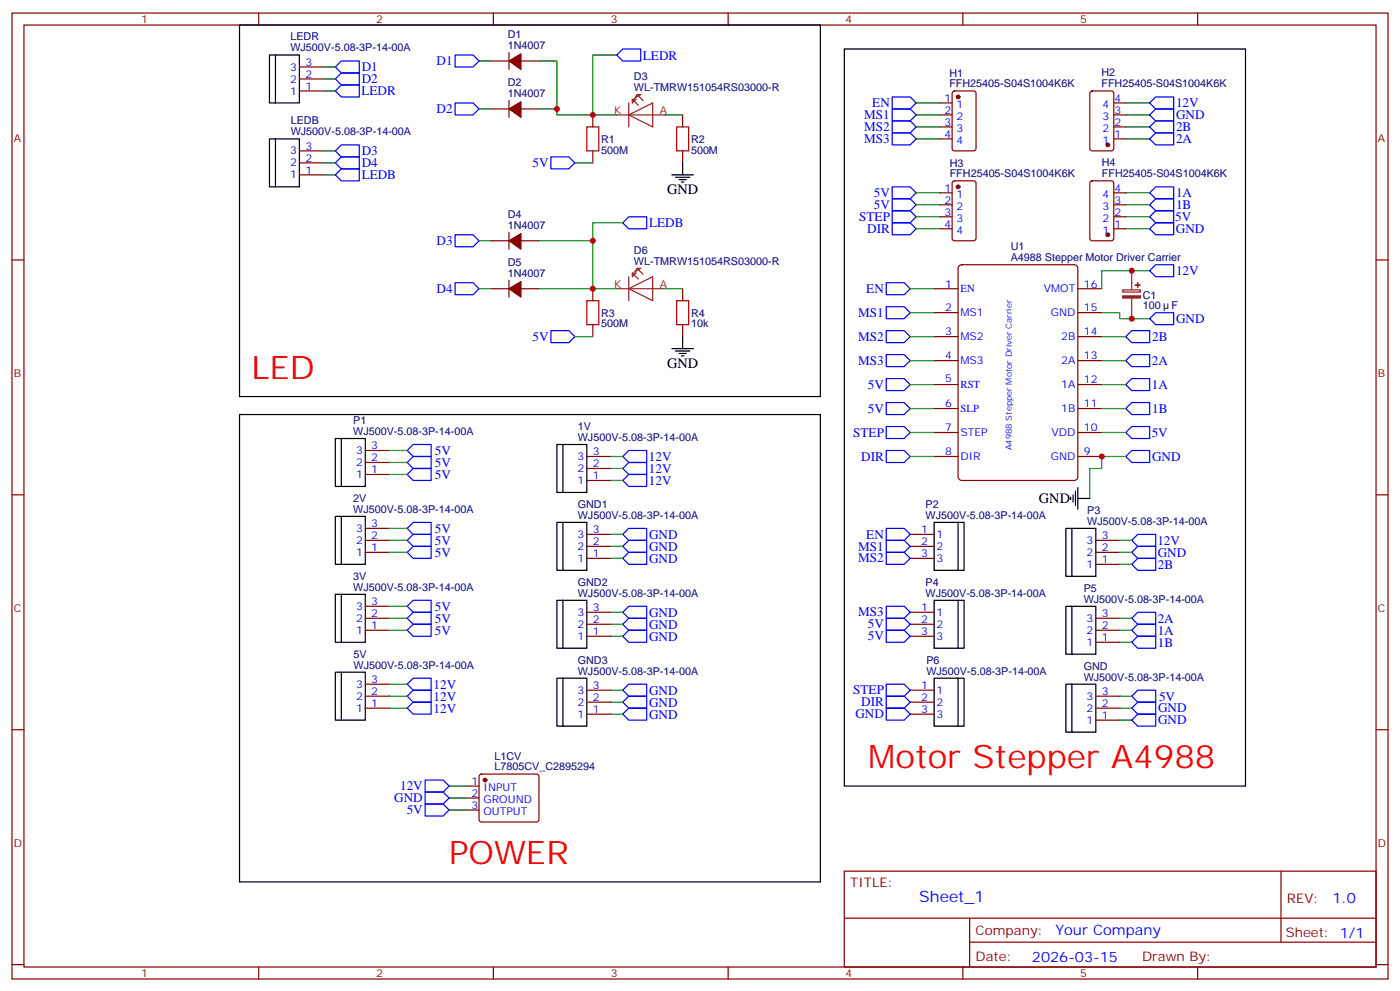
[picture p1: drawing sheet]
<svg xmlns="http://www.w3.org/2000/svg" width="412mm" height="292mm" viewBox="0 0 412 292" stroke-linecap="round" stroke-linejoin="round" font-family="sans-serif">
<g fill="none" stroke="#870000" stroke-width=".35">
<path d="M3.5 3.8h405.4v284.4h-405.4zM7.1 7.4h398.2v277.3h-398.2zM76.2 3.8v3.6M88.2 19.7h7M144.6 18h5.3M145.3 3.8v3.6M149.9 15.5v4.9M153.5 18h5.2M214.5 3.8v3.6M283.6 3.8v3.6M352.8 3.8v3.6M88.2 26.8h7"/>
<path d="M88.2 23.2h7M144.6 32.1h5.3M149.9 29.6v4.9M153.5 32.1h5.2M174.6 33.8v3.6M201.1 33.8v3.6M276.9 30.3h3.6M276.9 33.8h3.6M276.9 37.4h3.6M280.7 27l.5-.2h5.6l.7 .4v16.5l-.4 .7h-5.9l-.7-.4v-16.5zM321.3 27l.4-.2h5.7l.6 .4 .1 16.5-.5 .7h-5.9l-.6-.4-.1-16.5zM328.1 30.3h3.5"/>
<path d="M328.1 33.8h3.5M328.1 37.4h3.5M88.2 51.5h7M88.2 47.9h7M88.2 44.4h7M174.6 44.4v3.5M201.1 44.4v3.5M276.9 56.8h3.6M276.9 40.9h3.6M280.7 53.4l.5-.2h5.6l.7 .5v16.5l-.4 .6-5.9 .1-.7-.5v-16.5zM321.3 53.4l.4-.2h5.7l.6 .5 .1 16.5-.5 .6-5.9 .1-.6-.5-.1-16.5zM328.1 56.8h3.5"/>
<path d="M328.1 40.9h3.5M3.5 76.5h3.6M144.6 70.9h5.3M149.9 68.4v4.9M153.5 70.9h5.2M276.9 60.3h3.6M276.9 63.8h3.6M276.9 67.3h3.6M282.5 78.4l.8-.5h33.1l.9 .5 .2 .6v61.4l-.5 .8-.6 .2h-33.1l-.9-.5-.2-.5v-61.4zM328.1 60.3h3.5M328.1 63.8h3.5M328.1 67.3h3.5"/>
<path d="M405.3 76.5h3.6M144.6 85h5.3M149.9 82.5v5M153.5 85h5.2M174.6 85v3.5M174.6 95.6v3.5M201.1 85v3.5M201.1 95.6v3.5M275.2 85h7M275.2 92h7M275.2 99.1h7M317.5 85h7.1"/>
<path d="M317.5 92h7.1M317.5 99.1h7.1M275.2 106.2h7M275.2 113.2h7M317.5 106.2h7.1M317.5 113.2h7.1M107.6 139.7h7.1M107.6 136.1h7.1M107.6 132.6h7.1M172.9 134.4h7M172.9 137.9h7M275.2 120.3h7"/>
<path d="M275.2 127.3h7M275.2 134.4h7M317.5 120.3h7.1M317.5 127.3h7.1M317.5 134.4h7.1M3.5 145.7h3.6M107.6 159.1h7.1M107.6 155.5h7.1M172.9 141.4h7M172.9 157.3h7M268.1 157.3h7.1M322.8 159.1h7"/>
<path d="M405.3 145.7h3.6M107.6 162.6h7.1M107.6 178.5h7.1M172.9 164.4h7M172.9 160.8h7M268.1 164.4h7.1M268.1 160.8h7.1M322.8 166.1h7M322.8 162.6h7M107.6 185.5h7.1M107.6 182h7.1M172.9 187.3h7"/>
<path d="M172.9 183.8h7M172.9 180.2h7M268.1 187.3h7.1M268.1 183.8h7.1M268.1 180.2h7.1M322.8 185.5h7M322.8 182h7M322.8 189.1h7M3.5 214.8h3.6M107.6 208.5h7.1M107.6 204.9h7.1M107.6 201.4h7.1"/>
<path d="M172.9 210.2h7M172.9 206.7h7M172.9 203.2h7M268.1 210.2h7.1M268.1 206.7h7.1M268.1 203.2h7.1M322.8 212h7M322.8 208.5h7M322.8 204.9h7M405.3 214.8h3.6M137.6 231.4h3.5M137.6 234.9h3.5"/>
<path d="M137.6 238.4h3.5M141.3 228.1l.5-.2h16.2l.5 .2 .2 .5v12.7l-.2 .5-.5 .2h-16.2l-.5-.3-.2-.4v-12.7zM248.7 256.4h156.6v28.3h-156.6zM377.3 256.5v20.8M248.7 270.3h156.5M285.6 277.3h119.6M285.6 270.3v14.1M3.5 284h3.6M76.2 284.7v3.5M145.3 284.7v3.5M214.5 284.7v3.5M283.6 284.7v3.5"/>
<path d="M352.8 284.7v3.5M405.3 284h3.6"/>
</g>
<g fill="#870000" stroke="#870000" stroke-width=".35">
<path d="M149.9 18l3.6-2.2v4.6z"/>
<path d="M149.9 32.1l3.6-2.1v4.5z"/>
<path d="M149.9 70.9l3.6-2.1v4.5z"/>
<path d="M149.9 85l3.6-2.1v4.6z"/>
<circle cx="282.2" cy="55" r=".53"/>
<circle cx="282.2" cy="28.5" r=".53"/>
<circle cx="326.3" cy="69.1" r=".53"/>
<circle cx="326.3" cy="42.7" r=".53"/>
<circle cx="142.9" cy="229.6" r=".53"/>
</g>
<path d="M172.9 37.4h3.5v7h-3.5zM199.3 37.4h3.5v7h-3.5zM172.9 88.5h3.5v7.1h-3.5zM199.3 88.5h3.5v7.1h-3.5z" fill="none" stroke="#a10000" stroke-width=".35"/>
<g fill="none" stroke="#000" stroke-width=".35">
<path d="M70.6 7.4h171.1v109.3h-171.1zM81.1 16.2h7.1v14.1h-7.1zM81.1 16.2h-1.7v14.1h1.7M248.7 14.4h118.2v217h-118.2zM81.1 40.9h7.1v14.1h-7.1zM81.1 40.9h-1.7v14.1h1.7M197.9 51.5h6.4M199 52.2h4.2M200 52.9h2.1M200.7 53.6h.7M201.1 47.9v3.6M201.1 99.1v3.5"/>
<path d="M197.9 102.6h6.4M199 103.3h4.2M200 104h2.1M200.7 104.7h.7M70.6 122h171.1v137.6h-171.1zM100.5 129.1h7.1v14.1h-7.1zM100.5 129.1h-1.7v14.1h1.7M165.8 130.8h7.1v14.2h-7.1zM165.8 130.8h-1.8v14.2h1.8M100.5 152h7.1v14.1h-7.1zM100.5 152h-1.7v14.1h1.7M165.8 153.8h7.1v14.1h-7.1z"/>
<path d="M165.8 153.8h-1.8v14.1h1.8M275.2 153.8h7v14.1h-7zM282.2 153.8h1.8v14.1h-1.8M315.4 146.4v.7M315.7 155.5h7.1v14.2h-7.1zM315.7 155.5h-1.7v14.2h1.7M316.1 145.7v2.1M316.8 144.6v4.2M317.5 146.7h3.5M317.5 143.5v6.4M100.5 174.9h7.1v14.2h-7.1zM100.5 174.9h-1.7v14.2h1.7"/>
<path d="M165.8 176.7h7.1v14.1h-7.1zM165.8 176.7h-1.8v14.1h1.8M275.2 176.7h7v14.1h-7zM282.2 176.7h1.8v14.1h-1.8M315.7 178.5h7.1v14.1h-7.1zM315.7 178.5h-1.7v14.1h1.7M100.5 197.9h7.1v14.1h-7.1zM100.5 197.9h-1.7v14.1h1.7M165.8 199.6h7.1v14.1h-7.1zM165.8 199.6h-1.8v14.1h1.8M275.2 199.6h7v14.1h-7zM282.2 199.6h1.8v14.1h-1.8"/>
<path d="M315.7 201.4h7.1v14.1h-7.1zM315.7 201.4h-1.7v14.1h1.7"/>
</g>
<g fill="none" stroke="#00f" stroke-width=".35">
<path d="M100.5 18h5.3v3.5h-5.3l-1.7-1.8zM134.1 16.2h5.2l1.8 1.8-1.8 1.7h-5.2zM181.7 16.2l1.7-1.8h5.3v3.6h-5.3zM100.5 25h5.3v3.5h-5.3l-1.7-1.7zM100.5 21.5h5.3v3.5h-5.3l-1.7-1.8zM134.1 30.3h5.2l1.8 1.8-1.8 1.7h-5.2zM262.8 28.5h5.3l1.8 1.8-1.8 1.8h-5.3zM262.8 32.1h5.3l1.8 1.7-1.8 1.8h-5.3zM262.8 35.6h5.3l1.8 1.8-1.8 1.7h-5.3zM262.8 39.1h5.3l1.8 1.8-1.8 1.8h-5.3zM338.7 37.4l1.7-1.8h5.3v3.5h-5.3zM338.7 33.8l1.7-1.7h5.3v3.5h-5.3z"/>
<path d="M338.7 30.3l1.7-1.8h5.3v3.6h-5.3zM98.8 47.9l1.7-1.7h5.3v3.5h-5.3zM98.8 44.4l1.7-1.7h5.3v3.5h-5.3zM98.8 51.5l1.7-1.8h5.3v3.5h-5.3zM162.3 46.2h5.3l1.7 1.7-1.7 1.8h-5.3zM262.8 55h5.3l1.8 1.8-1.8 1.7h-5.3zM262.8 58.5h5.3l1.8 1.8-1.8 1.8h-5.3zM338.7 40.9l1.7-1.8h5.3v3.6h-5.3zM338.7 56.8l1.7-1.8h5.3v3.5h-5.3zM134.1 69.1h5.2l1.8 1.8-1.8 1.7h-5.2zM183.4 65.6l1.8-1.8h5.3v3.5h-5.3zM262.8 62.1h5.3l1.8 1.7-1.8 1.8h-5.3z"/>
<path d="M262.8 65.6h5.3l1.8 1.7-1.8 1.8h-5.3zM338.7 67.3l1.7-1.7h5.3v3.5h-5.3zM338.7 63.8l1.7-1.7h5.3v3.5h-5.3zM338.7 60.3l1.7-1.8h5.3v3.6h-5.3zM338.7 79.7l1.7-1.8h5.3v3.6h-5.3zM134.1 83.2h5.2l1.8 1.8-1.8 1.7h-5.2zM162.3 97.3h5.3l1.7 1.8-1.7 1.8h-5.3zM261.1 83.2h5.2l1.8 1.8-1.8 1.7h-5.2zM261.1 90.3h5.2l1.8 1.7-1.8 1.8h-5.2zM261.1 97.3h5.2l1.8 1.8-1.8 1.8h-5.2zM331.6 99.1l1.8-1.8h5.3v3.6h-5.3zM338.7 93.8l1.7-1.8h5.3v3.6h-5.3z"/>
<path d="M261.1 104.4h5.2l1.8 1.8-1.8 1.7h-5.2zM261.1 111.4h5.2l1.8 1.8-1.8 1.8h-5.2zM261.1 118.5h5.2l1.8 1.8-1.8 1.7h-5.2zM331.6 106.2l1.8-1.8h5.3v3.5h-5.3zM333.4 118.5h5.3v3.5h-5.3l-1.8-1.7zM333.4 111.4h5.3v3.6h-5.3l-1.8-1.8zM119.9 132.6l1.8-1.8h5.3v3.6h-5.3zM119.9 136.1l1.8-1.7h5.3v3.5h-5.3zM121.7 137.9h5.3v3.5h-5.3l-1.8-1.7zM183.4 137.9l1.8-1.8h5.3v3.6h-5.3zM183.4 134.4l1.8-1.8h5.3v3.5h-5.3zM261.1 125.6h5.2l1.8 1.7-1.8 1.8h-5.2z"/>
<path d="M261.1 132.6h5.2l1.8 1.8-1.8 1.7h-5.2zM333.4 132.6h5.3v3.5h-5.3l-1.8-1.7zM333.4 125.6h5.3v3.5h-5.3l-1.8-1.8zM119.9 159.1l1.8-1.8h5.3v3.5h-5.3zM121.7 153.8h5.3v3.5h-5.3l-1.8-1.8zM183.4 141.4l1.8-1.7h5.3v3.5h-5.3zM183.4 157.3l1.8-1.8h5.3v3.6h-5.3zM261.1 155.5h5.2l1.8 1.8-1.8 1.8h-5.2zM261.1 159.1h5.2l1.8 1.7-1.8 1.8h-5.2zM333.4 159.1l1.7-1.8h5.3v3.5h-5.3zM121.7 176.7h5.3v3.5h-5.3l-1.8-1.7zM121.7 160.8h5.3v3.6h-5.3l-1.8-1.8z"/>
<path d="M183.4 164.4l1.8-1.8h5.3v3.5h-5.3zM183.4 160.8l1.8-1.7h5.3v3.5h-5.3zM185.2 178.5h5.3v3.5h-5.3l-1.8-1.8zM261.1 162.6h5.2l1.8 1.8-1.8 1.7h-5.2zM261.1 178.5h5.2l1.8 1.7-1.8 1.8h-5.2zM333.4 162.6l1.7-1.8h5.3v3.6h-5.3zM333.4 166.1l1.7-1.7h5.3v3.5h-5.3zM121.7 180.2h5.3v3.6h-5.3l-1.8-1.8zM121.7 183.8h5.3v3.5h-5.3l-1.8-1.8zM183.4 187.3l1.8-1.8h5.3v3.6h-5.3zM183.4 183.8l1.8-1.8h5.3v3.5h-5.3zM261.1 182h5.2l1.8 1.8-1.8 1.7h-5.2z"/>
<path d="M261.1 185.5h5.2l1.8 1.8-1.8 1.8h-5.2zM333.4 189.1l1.7-1.8h5.3v3.5h-5.3zM333.4 185.5l1.7-1.7h5.3v3.5h-5.3zM333.4 182l1.7-1.8h5.3v3.6h-5.3zM119.9 208.5l1.8-1.8h5.3v3.5h-5.3zM119.9 204.9l1.8-1.7h5.3v3.5h-5.3zM119.9 201.4l1.8-1.8h5.3v3.6h-5.3zM183.4 203.2l1.8-1.8h5.3v3.5h-5.3zM183.4 206.7l1.8-1.8h5.3v3.6h-5.3zM183.4 210.2l1.8-1.7h5.3v3.5h-5.3zM261.1 201.4h5.2l1.8 1.8-1.8 1.7h-5.2zM261.1 204.9h5.2l1.8 1.8-1.8 1.8h-5.2z"/>
<path d="M261.1 208.5h5.2l1.8 1.7-1.8 1.8h-5.2zM333.4 204.9l1.7-1.7h5.3v3.5h-5.3zM335.1 206.7h5.3v3.5h-5.3l-1.7-1.7zM335.1 210.2h5.3v3.5h-5.3l-1.7-1.7zM125.2 229.6h5.3l1.8 1.8-1.8 1.8h-5.3zM125.2 233.2h5.3l1.8 1.7-1.8 1.8h-5.3zM125.2 236.7h5.3l1.8 1.7-1.8 1.8h-5.3z"/>
</g>
<g fill="none" stroke="#008700" stroke-width=".35">
<path d="M95.2 19.7h3.6M141.1 18h3.5M158.7 18h5.3v14.1h-5.3M181.7 16.2h-7.1v17.6h7.1M95.2 23.2h3.6M95.2 26.8h3.6M141.1 32.1h3.5M164 32.1v1.7h10.6M195.8 33.8h5.3M269.9 30.3h7M269.9 33.8h7M269.9 37.4h7"/>
<path d="M331.6 30.3h7.1M331.6 33.8h7.1M331.6 37.4h7.1M95.2 47.9h3.6M95.2 44.4h3.6M95.2 51.5h3.6M169.3 47.9h5.3M269.9 40.9h7M269.9 56.8h7M331.6 40.9h7.1M331.6 56.8h7.1M141.1 70.9h3.5"/>
<path d="M158.7 70.9h15.9v14.1M183.4 65.6h-8.8v5.3M269.9 60.3h7M269.9 63.8h7M269.9 67.3h7M331.6 60.3h7.1M331.6 63.8h7.1M331.6 67.3h7.1M338.7 79.7h-14.1v5.3M141.1 85h3.5M158.7 85h23M169.3 99.1h5.3"/>
<path d="M195.8 85h5.3M268.1 85h7.1M268.1 92h7.1M268.1 99.1h7.1M324.6 92h5.2v1.8h8.9M324.6 99.1h7M268.1 106.2h7.1M268.1 113.2h7.1M324.6 106.2h7M324.6 113.2h7M114.7 132.6h5.2M114.7 136.1h5.2"/>
<path d="M114.7 139.7h5.2M179.9 134.4h3.5M179.9 137.9h3.5M268.1 120.3h7.1M268.1 127.3h7.1M268.1 134.4h7.1M324.6 120.3h7M324.6 127.3h7M331.6 134.4h-7v3.5h-3.6v8.8M114.7 159.1h5.2M114.7 155.5h5.2M179.9 141.4h3.5"/>
<path d="M179.9 157.3h3.5M329.8 159.1h3.6M114.7 162.6h5.2M114.7 178.5h5.2M179.9 160.8h3.5M179.9 164.4h3.5M329.8 162.6h3.6M329.8 166.1h3.6M114.7 182h5.2M114.7 185.5h5.2M179.9 183.8h3.5M179.9 187.3h3.5"/>
<path d="M179.9 180.2h3.5M329.8 182h3.6M329.8 185.5h3.6M329.8 189.1h3.6M114.7 204.9h5.2M114.7 208.5h5.2M114.7 201.4h5.2M179.9 203.2h3.5M179.9 206.7h3.5M179.9 210.2h3.5M329.8 204.9h3.6M329.8 208.5h3.6"/>
<path d="M329.8 212h3.6M132.3 231.4h5.3M132.3 234.9h5.3M132.3 238.4h5.3"/>
</g>
<g fill="none" stroke="#8c2424" stroke-width=".35">
<path d="M181.7 33.8h14.1M185.2 33.8l7.1-3.5v7.1zM185.2 30.3v7.1M186.3 29.2h1l-1 1.1zM186.3 29.2l1.7 1.8M187.7 27.8h1l-1.7 1.1zM187.7 27.8l1.7 1.8M187.7 79h1l-1.7 1zM187.7 79l1.7 1.8M333.4 79.7v5.6M181.7 85h14.1M185.2 85l7.1-3.5v7z"/>
<path d="M185.2 81.5v7M186.3 80.4h1l-1 1.1zM186.3 80.4l1.7 1.8M330.7 85.3h5.2v.7h-5.2zM333.4 87.8v6"/>
</g>
<g fill="#8c2424" stroke="#8c2424" stroke-width=".35">
<path d="M330.7 87.1h5.2v.6h-5.2z"/>
<path d="M334.4 83.9l1.4 .1z"/>
<path d="M335.1 83.2v1.4z"/>
</g>
<g fill="#c00">
<circle cx="174.6" cy="33.8" r=".88"/>
<circle cx="164" cy="32.1" r=".88"/>
<circle cx="174.6" cy="85" r=".88"/>
<circle cx="174.6" cy="70.9" r=".88"/>
<circle cx="324.6" cy="134.4" r=".88"/>
<circle cx="333.4" cy="93.8" r=".88"/>
<circle cx="333.4" cy="79.7" r=".88"/>
</g>
<g font-size="9.5" fill="#f00">
<text x="74.1" y="111.4">LED</text>
<text x="255.8" y="226.1">Motor Stepper A4988</text>
<text x="132.3" y="254.3">POWER</text>
</g>
<text font-size="4.6" fill="#00f" x="270.8" y="265.5">Sheet_1</text>
<g font-size="4.2">
<text x="196.5" y="57.1">GND</text>
<text x="196.5" y="108.3">GND</text>
<text x="306" y="148.1">GND</text>
</g>
<g font-size="4.2" fill="#00f">
<text x="392.5" y="265.7">1.0</text>
<text x="310.9" y="275.3">Your Company</text>
<text x="304" y="283.1">2026-03-15</text>
</g>
<g font-size="3.9" fill="#00f">
<text x="189.4" y="17.5">LEDR</text>
<text x="106.5" y="20.9">D1</text>
<text x="128.6" y="19.2">D1</text>
<text x="106.5" y="28.1">LEDR</text>
<text x="106.5" y="24.5">D2</text>
<text x="128.6" y="33.3">D2</text>
<text x="254.6" y="35.1">MS1</text>
<text x="257" y="31.5">EN</text>
<text x="346.4" y="35.2">GND</text>
<text x="346.4" y="31.6">12V</text>
<text x="254.6" y="38.6">MS2</text>
<text x="346.4" y="38.7">2B</text>
<text x="106.5" y="45.7">D3</text>
<text x="254.6" y="42.1">MS3</text>
<text x="346.4" y="42.2">2A</text>
<text x="106.5" y="49.3">D4</text>
<text x="106.5" y="52.8">LEDB</text>
<text x="156.8" y="49.2">5V</text>
<text x="257.4" y="58">5V</text>
<text x="346.4" y="58.1">1A</text>
<text x="253.1" y="65">STEP</text>
<text x="257.4" y="61.5">5V</text>
<text x="346.2" y="65.2">5V</text>
<text x="346.4" y="61.6">1B</text>
<text x="191.2" y="66.9">LEDB</text>
<text x="255.5" y="68.6">DIR</text>
<text x="346.4" y="68.7">GND</text>
<text x="128.6" y="72">D3</text>
<text x="346.4" y="81">12V</text>
<text x="128.6" y="86.1">D4</text>
<text x="255.2" y="86.2">EN</text>
<text x="252.8" y="93.3">MS1</text>
<text x="346.4" y="95.1">GND</text>
<text x="156.8" y="100.3">5V</text>
<text x="252.8" y="100.3">MS2</text>
<text x="339.4" y="100.3">2B</text>
<text x="252.8" y="107.4">MS3</text>
<text x="339.3" y="107.4">2A</text>
<text x="255.6" y="114.5">5V</text>
<text x="339.3" y="114.4">1A</text>
<text x="255.6" y="121.5">5V</text>
<text x="339.4" y="121.6">1B</text>
<text x="251.3" y="128.5">STEP</text>
<text x="339.3" y="128.6">5V</text>
<text x="128.1" y="133.9">5V</text>
<text x="128.1" y="137.4">5V</text>
<text x="191.2" y="135.6">12V</text>
<text x="253.7" y="135.6">DIR</text>
<text x="339.4" y="135.7">GND</text>
<text x="128.1" y="140.9">5V</text>
<text x="191.2" y="142.6">12V</text>
<text x="191.2" y="139.1">12V</text>
<text x="128.1" y="156.8">5V</text>
<text x="128.1" y="160.4">5V</text>
<text x="191.2" y="158.6">GND</text>
<text x="255.2" y="158.5">EN</text>
<text x="340.9" y="160.4">12V</text>
<text x="128.1" y="163.8">5V</text>
<text x="191.2" y="165.7">GND</text>
<text x="191.2" y="162.1">GND</text>
<text x="252.8" y="162.1">MS1</text>
<text x="252.8" y="165.6">MS2</text>
<text x="341" y="163.9">GND</text>
<text x="341.1" y="167.5">2B</text>
<text x="128.1" y="179.7">5V</text>
<text x="128.1" y="183.3">5V</text>
<text x="191.2" y="185.2">GND</text>
<text x="191.2" y="181.6">GND</text>
<text x="252.8" y="181.5">MS3</text>
<text x="255.6" y="185">5V</text>
<text x="341" y="183.3">2A</text>
<text x="128.1" y="186.8">5V</text>
<text x="191.2" y="188.7">GND</text>
<text x="255.6" y="188.5">5V</text>
<text x="341" y="186.9">1A</text>
<text x="341.1" y="190.4">1B</text>
<text x="127.7" y="202.7">12V</text>
<text x="127.7" y="209.8">12V</text>
<text x="127.7" y="206.3">12V</text>
<text x="191.2" y="204.6">GND</text>
<text x="191.2" y="208.1">GND</text>
<text x="251.3" y="204.4">STEP</text>
<text x="253.7" y="207.9">DIR</text>
<text x="341.1" y="209.6">GND</text>
<text x="341.4" y="206.2">5V</text>
<text x="191.2" y="211.6">GND</text>
<text x="252" y="211.4">GND</text>
<text x="341.1" y="213.1">GND</text>
<text x="117.9" y="232.6">12V</text>
<text x="116.1" y="236.1">GND</text>
<text x="119.8" y="239.7">5V</text>
</g>
<g font-size="3.9" fill="#800">
<text x="250.5" y="261">TITLE:</text>
<text x="379.1" y="265.7">REV:</text>
<text x="287.4" y="275.2">Company:</text>
<text x="378.8" y="275.8">Sheet: 1/1</text>
<text x="287.4" y="282.9">Date:</text>
<text x="336.4" y="283">Drawn By:</text>
</g>
<g font-size="3.2" fill="#800">
<text x="41.6" y="6.8">1</text>
<text x="110.8" y="6.8">2</text>
<text x="179.9" y="6.8">3</text>
<text x="249.1" y="6.8">4</text>
<text x="318.2" y="6.8">5</text>
<text x="4.1" y="41.9">A</text>
<text x="405.9" y="41.9">A</text>
<text x="4.1" y="111.1">B</text>
<text x="405.9" y="111.1">B</text>
<text x="4.1" y="180.2">C</text>
<text x="405.9" y="180.2">C</text>
<text x="4.1" y="249.4">D</text>
<text x="405.9" y="249.4">D</text>
<text x="41.6" y="287.7">1</text>
<text x="110.8" y="287.7">2</text>
<text x="179.9" y="287.7">3</text>
<text x="249.1" y="287.7">4</text>
<text x="318.2" y="287.7">5</text>
</g>
<g font-size="3.2" fill="#000080">
<text x="85.5" y="11.9">LEDR</text>
<text x="149.6" y="11.2">D1</text>
<text x="85.5" y="15.1">WJ500V-5.08-3P-14-00A</text>
<text x="149.6" y="14.4">1N4007</text>
<text x="186.7" y="23.6">D3</text>
<text x="279.7" y="22.6">H1</text>
<text x="324.5" y="22.5">H2</text>
<text x="149.6" y="28.5">1N4007</text>
<text x="149.6" y="25.3">D2</text>
<text x="186.7" y="26.8">WL-TMRW151054RS03000-R</text>
<text x="279.7" y="25.7">FFH25405-S04S1004K6K</text>
<text x="324.5" y="25.7">FFH25405-S04S1004K6K</text>
<text x="85.7" y="39.8">WJ500V-5.08-3P-14-00A</text>
<text x="85.7" y="36.6">LEDB</text>
<text x="177.1" y="42">R1</text>
<text x="203.6" y="42">R2</text>
<text x="177.1" y="45.2">500M</text>
<text x="203.6" y="45.2">500M</text>
<text x="279.8" y="52.2">FFH25405-S04S1004K6K</text>
<text x="279.8" y="49">H3</text>
<text x="324.6" y="52.2">FFH25405-S04S1004K6K</text>
<text x="324.6" y="48.9">H4</text>
<text x="149.6" y="64.1">D4</text>
<text x="149.6" y="67.3">1N4007</text>
<text x="186.7" y="77.9">WL-TMRW151054RS03000-R</text>
<text x="186.7" y="74.8">D6</text>
<text x="297.7" y="76.9">A4988 Stepper Motor Driver Carrier</text>
<text x="297.7" y="73.6">U1</text>
<text x="149.6" y="81.5">1N4007</text>
<text x="149.6" y="78.3">D5</text>
<text x="336.6" y="87.9">C1</text>
<text x="177.1" y="93.2">R3</text>
<text x="203.6" y="93.2">R4</text>
<text x="336.6" y="91">100</text>
<text x="345.1" y="91">F</text>
<text x="177.1" y="96.3">500M</text>
<text x="203.6" y="96.4">10k</text>
<text x="104" y="124.9">P1</text>
<text x="104" y="128">WJ500V-5.08-3P-14-00A</text>
<text x="170.2" y="129.8">WJ500V-5.08-3P-14-00A</text>
<text x="170.2" y="126.6">1V</text>
<text x="104" y="147.8">2V</text>
<text x="170.2" y="149.6">GND1</text>
<text x="272.7" y="149.6">P2</text>
<text x="104" y="151">WJ500V-5.08-3P-14-00A</text>
<text x="170.2" y="152.7">WJ500V-5.08-3P-14-00A</text>
<text x="272.7" y="152.7">WJ500V-5.08-3P-14-00A</text>
<text x="320.2" y="154.5">WJ500V-5.08-3P-14-00A</text>
<text x="320.2" y="151.2">P3</text>
<text x="104" y="173.9">WJ500V-5.08-3P-14-00A</text>
<text x="104" y="170.7">3V</text>
<text x="170.2" y="172.5">GND2</text>
<text x="272.7" y="172.5">P4</text>
<text x="170.2" y="175.6">WJ500V-5.08-3P-14-00A</text>
<text x="272.7" y="175.6">WJ500V-5.08-3P-14-00A</text>
<text x="319.2" y="177.4">WJ500V-5.08-3P-14-00A</text>
<text x="319.2" y="174.3">P5</text>
<text x="104.1" y="196.8">WJ500V-5.08-3P-14-00A</text>
<text x="104.1" y="193.7">5V</text>
<text x="170.2" y="195.4">GND3</text>
<text x="272.9" y="195.4">P6</text>
<text x="319.2" y="197.2">GND</text>
<text x="170.2" y="198.6">WJ500V-5.08-3P-14-00A</text>
<text x="272.9" y="198.6">WJ500V-5.08-3P-14-00A</text>
<text x="319.2" y="200.3">WJ500V-5.08-3P-14-00A</text>
<text x="145.7" y="226.6">L7805CV_C2895294</text>
<text x="145.7" y="223.7">L1CV</text>
</g>
<g font-size="3.2" fill="#00f">
<text x="85.5" y="20.8">3</text>
<text x="90" y="22.9">2</text>
<text x="90" y="19.4">3</text>
<text x="85.5" y="27.8">1</text>
<text x="85.5" y="24.3">2</text>
<text x="90" y="26.4">1</text>
<text x="278.3" y="30">1</text>
<text x="328.3" y="30">4</text>
<text x="278.3" y="33.5">2</text>
<text x="281.8" y="31.7">1</text>
<text x="281.8" y="35.2">2</text>
<text x="324.8" y="35.2">3</text>
<text x="324.8" y="31.7">4</text>
<text x="328.3" y="33.5">3</text>
<text x="278.3" y="37">3</text>
<text x="278.3" y="40.5">4</text>
<text x="281.8" y="38.8">3</text>
<text x="324.8" y="38.8">2</text>
<text x="328.3" y="40.5">1</text>
<text x="328.3" y="37">2</text>
<text x="85.5" y="45.5">3</text>
<text x="90" y="47.6">2</text>
<text x="90" y="44.1">3</text>
<text x="281.8" y="42.3">4</text>
<text x="324.8" y="42.3">1</text>
<text x="85.5" y="52.5">1</text>
<text x="85.5" y="49">2</text>
<text x="90" y="51.1">1</text>
<text x="278.3" y="56.4">1</text>
<text x="278.3" y="59.9">2</text>
<text x="281.8" y="58.2">1</text>
<text x="324.8" y="58.2">4</text>
<text x="328.3" y="59.9">3</text>
<text x="328.3" y="56.4">4</text>
<text x="278.3" y="63.5">3</text>
<text x="281.8" y="61.7">2</text>
<text x="281.8" y="65.2">3</text>
<text x="324.8" y="65.2">2</text>
<text x="324.8" y="61.7">3</text>
<text x="328.3" y="63.5">2</text>
<text x="278.3" y="67">4</text>
<text x="281.8" y="68.8">4</text>
<text x="324.8" y="68.8">1</text>
<text x="328.3" y="67">1</text>
<text x="278.4" y="84.6">1</text>
<text x="282.9" y="86">EN</text>
<text x="307.5" y="86">VMOT</text>
<text x="319.3" y="84.6">16</text>
<text x="278.4" y="91.7">2</text>
<text x="282.9" y="93.1">MS1</text>
<text x="309.5" y="93.1">GND</text>
<text x="319.3" y="91.7">15</text>
<text x="278.4" y="98.7">3</text>
<text x="282.9" y="100.2">MS2</text>
<text x="312.6" y="100.2">2B</text>
<text x="319.3" y="98.7">14</text>
<text x="278.4" y="105.8">4</text>
<text x="282.9" y="107.2">MS3</text>
<text x="312.6" y="107.2">2A</text>
<text x="319.3" y="105.8">13</text>
<text x="278.4" y="112.3">5</text>
<text x="319.3" y="112.9">12</text>
<text x="278.4" y="119.9">6</text>
<text x="282.9" y="114.3">RST</text>
<text x="312.6" y="114.3">1A</text>
<text x="319.3" y="119.9">11</text>
<text x="282.9" y="121.3">SLP</text>
<text x="312.6" y="121.3">1B</text>
<text x="278.4" y="127">7</text>
<text x="282.9" y="128.4">STEP</text>
<text x="309.7" y="128.4">VDD</text>
<text x="319.3" y="127">10</text>
<text x="104.9" y="137.2">2</text>
<text x="104.9" y="133.7">3</text>
<text x="109.4" y="135.8">2</text>
<text x="109.4" y="132.3">3</text>
<text x="170.1" y="135.4">3</text>
<text x="174.6" y="137.5">2</text>
<text x="174.6" y="134">3</text>
<text x="278.4" y="134">8</text>
<text x="282.9" y="135.4">DIR</text>
<text x="309.5" y="135.4">GND</text>
<text x="319.3" y="134">9</text>
<text x="104.9" y="140.7">1</text>
<text x="109.4" y="139.3">1</text>
<text x="170.1" y="142.5">1</text>
<text x="170.1" y="139">2</text>
<text x="174.6" y="141.1">1</text>
<text x="109.4" y="155.2">3</text>
<text x="104.9" y="160.1">2</text>
<text x="104.9" y="156.6">3</text>
<text x="109.4" y="158.7">2</text>
<text x="170.1" y="161.9">2</text>
<text x="170.1" y="158.4">3</text>
<text x="174.6" y="160.5">2</text>
<text x="174.6" y="157">3</text>
<text x="271.4" y="157">1</text>
<text x="271.4" y="160.5">2</text>
<text x="275.9" y="158.4">1</text>
<text x="275.9" y="161.9">2</text>
<text x="320.1" y="160.1">3</text>
<text x="324.6" y="158.7">3</text>
<text x="104.9" y="163.7">1</text>
<text x="109.4" y="162.2">1</text>
<text x="170.1" y="165.4">1</text>
<text x="174.6" y="164">1</text>
<text x="271.4" y="164">3</text>
<text x="275.9" y="165.4">3</text>
<text x="320.1" y="167.2">1</text>
<text x="320.1" y="163.7">2</text>
<text x="324.6" y="165.8">1</text>
<text x="324.6" y="162.2">2</text>
<text x="104.9" y="179.5">3</text>
<text x="109.4" y="178.1">3</text>
<text x="174.6" y="179.9">3</text>
<text x="271.4" y="179.9">1</text>
<text x="104.9" y="183.1">2</text>
<text x="109.4" y="185.2">1</text>
<text x="109.4" y="181.6">2</text>
<text x="170.1" y="184.8">2</text>
<text x="170.1" y="181.3">3</text>
<text x="174.6" y="183.4">2</text>
<text x="271.4" y="183.4">2</text>
<text x="275.9" y="181.3">1</text>
<text x="275.9" y="184.8">2</text>
<text x="320.1" y="183.1">3</text>
<text x="324.6" y="185.2">2</text>
<text x="324.6" y="181.6">3</text>
<text x="104.9" y="186.6">1</text>
<text x="170.1" y="188.3">1</text>
<text x="174.6" y="186.9">1</text>
<text x="271.4" y="186.9">3</text>
<text x="275.9" y="188.3">3</text>
<text x="320.1" y="190.1">1</text>
<text x="320.1" y="186.6">2</text>
<text x="324.6" y="188.7">1</text>
<text x="104.9" y="202.5">3</text>
<text x="109.4" y="201">3</text>
<text x="174.6" y="202.8">3</text>
<text x="271.4" y="202.8">1</text>
<text x="104.9" y="209.5">1</text>
<text x="104.9" y="206">2</text>
<text x="109.4" y="208.1">1</text>
<text x="109.4" y="204.6">2</text>
<text x="170.1" y="207.8">2</text>
<text x="170.1" y="204.2">3</text>
<text x="174.6" y="209.9">1</text>
<text x="174.6" y="206.3">2</text>
<text x="271.4" y="206.3">2</text>
<text x="271.4" y="209.9">3</text>
<text x="275.9" y="204.2">1</text>
<text x="275.9" y="207.8">2</text>
<text x="320.1" y="209.5">2</text>
<text x="320.1" y="206">3</text>
<text x="324.6" y="208.1">2</text>
<text x="324.6" y="204.6">3</text>
<text x="170.1" y="211.3">1</text>
<text x="275.9" y="211.3">3</text>
<text x="320.1" y="213">1</text>
<text x="324.6" y="211.6">1</text>
<text x="138.9" y="231">1</text>
<text x="142.4" y="232.8">INPUT</text>
<text x="138.9" y="234.6">2</text>
<text x="138.9" y="238.1">3</text>
<text x="142.4" y="236.3">GROUND</text>
<text x="142.4" y="239.9">OUTPUT</text>
</g>
<g font-size="3.2" fill="#8d2323">
<text x="180.9" y="33.5">K</text>
<text x="194.4" y="33.5">A</text>
<text x="180.9" y="84.6">K</text>
<text x="194.4" y="84.6">A</text>
</g>
<text font-size="2.5" fill="#00f" x="298.1" y="132.6" transform="rotate(-90 298.1 132.6)">A4988 Stepper Motor Driver Carrier</text>
</svg>
